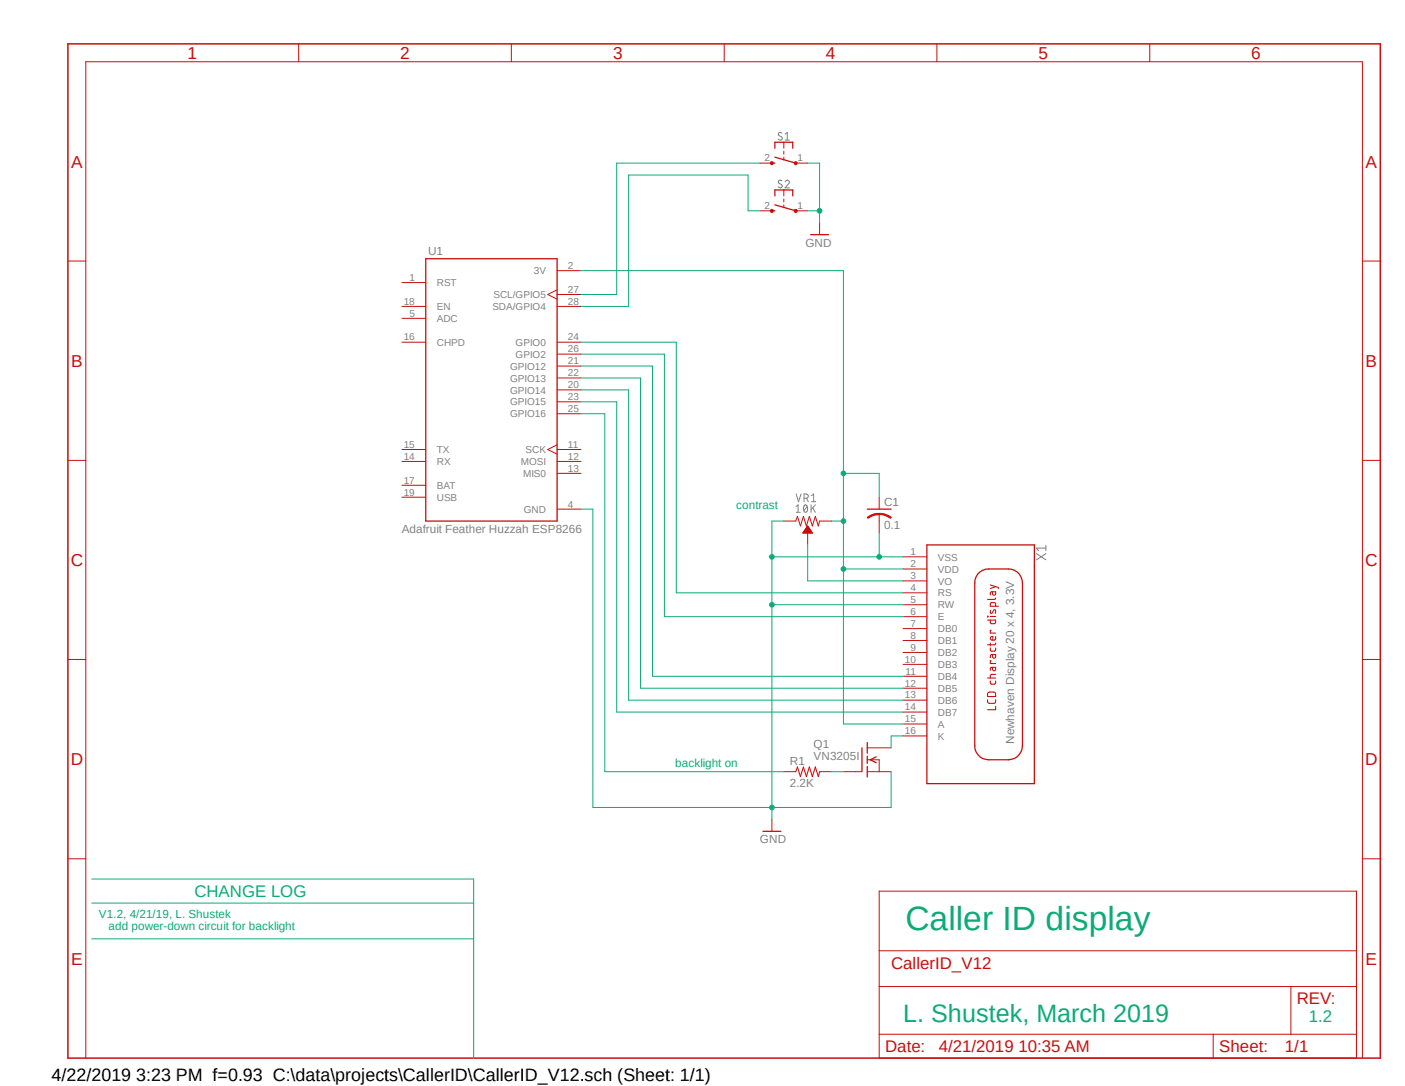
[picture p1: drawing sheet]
<svg xmlns="http://www.w3.org/2000/svg" width="279mm" height="216mm" viewBox="0 0 279 216" stroke-linecap="round" stroke-linejoin="round" font-family="sans-serif">
<path d="M13 8.4l261.8 202.5M274.8 8.4l-261.8 202.5" fill="none" stroke="#fff" stroke-width=".2"/>
<g fill="none" stroke="#808080" stroke-width=".2">
<path d="M155.5 26.5a.42 .42 0 0 0-.4-.2 .42 .42 0 0 0-.3 .4l.1 .3 .5 .2a.34 .34 0 0 1 .2 .4 .34 .34 0 0 1-.4 .3l-.5-.3M155.5 35.9a.42 .42 0 0 0-.4-.1 .42 .42 0 0 0-.3 .4l.1 .2 .5 .3a.34 .34 0 0 1 .2 .4 .34 .34 0 0 1-.4 .2l-.5-.2M156.1 36.2a.41 .41 0 0 1 .6-.4 .41 .41 0 0 1 .1 .7l-.7 .8h.9M156.1 26.7l.4-.4v1.6M156.1 27.9h.9M158.3 98.2l.5 1.5 .5-1.5M159.9 99.1h.4a.42 .42 0 0 0 .4-.5 .42 .42 0 0 0-.4-.4h-.4v1.5M160.4 99.1l.3 .6M161.4 98.6l.4-.4v1.5M161.4 99.7h.8M158.3 100.7l.4-.3v1.5M158.3 101.9h.8"/>
<path d="M160 100.4h.2a.86 .86 0 0 1 0 1.5 .93 .93 0 0 1-.2-1.5zM160.5 100.7l-.6 .8M161.3 100.4v1.5M161.6 101l.5 .9M162.1 100.4l-.8 .9M206.1 110.1l1.9 1.2M208 110.1l-1.9 1.2M208 109h-1.9l.4 .5M208 108.4v1.1"/>
</g>
<path d="M13.5 8.7h261v201.7h-261z" fill="none" stroke="#c90d0c" stroke-width=".3"/>
<g fill="none" stroke="#c90d0c" stroke-width=".2">
<path d="M59.4 8.7v3.6M101.7 8.7v3.6M144 8.7v3.6M186.3 8.7v3.6M228.6 8.7v3.6M13.5 51.9h3.6M163 44.3v2.4M270.9 51.9h3.6M13.5 91.5h3.6M270.9 91.5h3.6M174.8 102.2v1.4M179.6 117.9h4.7"/>
<path d="M179.6 115.5h4.7M179.6 113.1h4.7M179.6 110.7h4.7M13.5 131.1h3.6M179.6 139.2h4.7M179.6 136.8h4.7M179.6 134.5h4.7M179.6 132.1h4.7M179.6 129.7h4.7M179.6 127.3h4.7M179.6 125h4.7M179.6 122.6h4.7"/>
<path d="M179.6 120.2h4.7M270.9 131.1h3.6M179.6 146.3h4.7M179.6 143.9h4.7M179.6 141.6h4.7M13.5 170.7h3.6M153.5 162.9v2.4M174.8 177.2h94.9v33.2h-94.9zM270.9 170.7h3.6M174.8 196.1h94.9M174.8 189h94.9M256.7 196.1v9.5"/>
<path d="M17.1 210.4v-198.1h253.8v198.1M174.8 205.6h94.9M241.3 205.6v4.8"/>
</g>
<path d="M161.2 46.7h3.6M172.5 101.2h4.7M184.3 108.3h21.4v47.5h-21.4zM194.4 114.1a2.73 2.73 0 0 1 2.2-1h3.9a2.77 2.77 0 0 1 2.8 2.8v32.4a2.85 2.85 0 0 1-2.8 2.7h-3.9a2.71 2.71 0 0 1-2.8-2.7v-32.4l.1-.6zM151.7 165.3h3.6" fill="none" stroke="#c90d0c" stroke-width=".25"/>
<g fill="none" stroke="#c90d0c" stroke-width=".21">
<path d="M196.9 116.3l1.6 .5v.2M197.4 117.6v.6h.6v-.6h-.8l-.2 .2-.1 .5M198 118.9l-.3 .3h-1.3M198 116.6l-1.1 .4M196.4 139.1v.6l.4 .1h1l.2-.7M196.4 123.3h1.6l-.1 .6-.8 .1-.2-.7M196.4 122.5l.1 .1zM196.4 134.8h1.6M196.6 137.6a1.3 1.3 0 0 1 1.4 .2v.7h-1.6v-.7zM196.9 135.4l.1 .5 .2 .1 .7-.1 .1-.5M196.9 128.8l.1 .5 .2 .2 .7-.1 .1-.6M196.9 127.8v.6"/>
<path d="M196.9 122.6h1.1M197 121.3l-.1 .4 .2 .3 .7-.8a.56 .56 0 0 1 .1 .8M197.1 125.3h-.2v.6h1.1M197.1 131.4h-.2v.5h1.1M197.4 132.7v.4l.2 .2 .4-.1v-.5h-.9l-.2 .6M197.4 130.1v.5l.2 .3 .4-.2v-.6h-.8l-.2 .2-.1 .5M198 134.1l-1 .1-.1 .6M198 127.8l-.1 .4h-1.5M198 126.5l-.1 .7h-.8a.38 .38 0 0 1-.1-.5 .38 .38 0 0 1 .4-.2v.8M198 120.5l-.1-.7-.9 .1-.1 .6h1.6M198 140.4v.7h-1.6"/>
</g>
<path d="M174.8 102.1a3.5 3.5 0 0 1 2.4 .8l-.1 .1a4 4 0 0 0-2.3-.7z" fill-rule="evenodd" fill="#c90d0c"/>
<path d="M174.8 102.1a3.5 3.5 0 0 1 2.4 .8l-.1 .1a4 4 0 0 0-2.3-.7z" fill="none" stroke="#c90d0c" stroke-width=".2"/>
<path d="M172.5 102.9a3.4 3.4 0 0 1 2.3-.8v.2a3.6 3.6 0 0 0-2.2 .7z" fill-rule="evenodd" fill="#c90d0c"/>
<path d="M155.9 28.3v1.2M155.9 30.1v.5M155.9 31.2v.6M174.8 98.8v2.4M172.5 102.9a3.4 3.4 0 0 1 2.3-.8v.2a3.6 3.6 0 0 0-2.2 .7zM174.8 103.6v2.4" fill="none" stroke="#c90d0c" stroke-width=".2"/>
<path d="M153.5 32.4h.6M154.1 29.5v-1.2h3.5v1.2M154.1 31.2l4.1 1.2" fill="none" stroke="#c90d0c" stroke-width=".25"/>
<path d="M158 32.2h.5v.4l-.3 .2-.2-.2z" fill-rule="evenodd" fill="#c90d0c"/>
<path d="M158 32.2h.5v.4l-.3 .2-.2-.2z" fill="none" stroke="#c90d0c" stroke-width=".2"/>
<circle cx="153.5" cy="32.4" r=".31" fill="#c90d0c"/>
<g fill="none" stroke="#c90d0c" stroke-width=".2">
<path d="M151.1 32.4h2.4M155.9 37.8v1.1M155.9 39.5v.6M158.2 32.4h2.4M155.9 40.7v.6"/>
<circle cx="153.5" cy="32.4" r=".31"/>
</g>
<path d="M154.1 38.9v-1.1h3.5v1.1M153.5 41.9h.6M154.1 40.7l4.1 1.2" fill="none" stroke="#c90d0c" stroke-width=".25"/>
<path d="M158 41.7h.5v.5h-.5z" fill-rule="evenodd" fill="#c90d0c"/>
<path d="M158 41.7h.5v.5h-.5z" fill="none" stroke="#c90d0c" stroke-width=".2"/>
<path d="M153.3 41.7h.4v.5h-.4l-.1-.3z" fill-rule="evenodd" fill="#c90d0c"/>
<g fill="none" stroke="#c90d0c" stroke-width=".2">
<path d="M79.9 56.2h4.8M110.8 53.8h4.7M110.8 57.6l-1.9 .9 1.9 1M110.8 58.5h4.7M151.1 41.9h2.4M153.3 41.7h.4v.5h-.4l-.1-.3zM158.2 41.9h2.4M79.9 63.3h4.8M79.9 60.9h4.8M79.9 68h4.8M110.8 60.9h4.7M110.8 77.5h4.7"/>
<path d="M110.8 72.8h4.7M110.8 75.1h4.7M110.8 79.9h4.7M110.8 70.4h4.7M110.8 68h4.7M79.9 96.5h4.8M79.9 89.4h4.8M79.9 91.7h4.8M79.9 98.8h4.8M110.8 82.3h4.7M110.8 89.4h4.7M110.8 91.7h4.7"/>
<path d="M110.8 94.1h4.7M110.8 88.4l-1.9 1 1.9 .9M110.8 101.2h4.7M155.9 103.6h2.3l.4-.9 .6 1.9 .6-1.9 .6 1.9 .6-1.9 .5 1.9 .6-1.9 .6 1.9 .3-1h2.4M159.7 105.9h1.8M159.8 105.8h1.6M159.8 105.7h1.6M159.9 105.6h1.4M160 105.5h1.2M160 105.4h1.2M160.1 105.3h1M160.1 105.2h1"/>
<path d="M160.2 105.2h.8M160.2 105.1h.8M160.4 104.9h.5M160.4 104.9h.4M160.4 104.8h.3M160.5 104.7h.2M160.6 104.6h.1M160.6 106v2.3M160.6 104.6l.9 1.4h-1.9zM155.9 153.4h2.3M163 153.4h2.4M167.7 153.4h3.6"/>
<path d="M172.5 153.4h4.7M172.5 151h2.3v2.4M172.5 148.7h4.7"/>
</g>
<path d="M84.7 51.4h26.1v52.2h-26.1zM171.4 148.7v4.7M172.5 147.6v2.1M172.5 150.3v1.5M172.5 152.4v2.1M174.2 150.5l-1.1 .5 1.1 .6" fill="none" stroke="#c90d0c" stroke-width=".25"/>
<path d="M158.2 153.4l.4-.9 .6 1.9 .6-1.9 .6 1.9 .6-1.9 .5 1.9 .6-1.9 .6 1.9 .3-1" fill="none" stroke="#c90d0c" stroke-width=".21"/>
<path d="M160.6 108.3v7.2h19M165.4 103.6h2.3v9.5h11.9" fill="none" stroke="#0dab76" stroke-width=".2"/>
<circle cx="167.7" cy="103.6" r=".46" fill="#0dab76"/>
<g fill="none" stroke="#0dab76" stroke-width=".2">
<path d="M174.8 98.8v-4.7h-7.1v9.5"/>
<circle cx="167.7" cy="103.6" r=".46"/>
</g>
<circle cx="167.7" cy="94.1" r=".46" fill="#0dab76"/>
<g fill="none" stroke="#0dab76" stroke-width=".2">
<path d="M115.5 53.8h52.2v40.3M167.7 113.1v30.8"/>
<circle cx="167.7" cy="94.1" r=".46"/>
</g>
<circle cx="167.7" cy="113.1" r=".46" fill="#0dab76"/>
<g fill="none" stroke="#0dab76" stroke-width=".2">
<path d="M160.6 32.4h2.4v11.9M160.6 41.9h2.4M167.7 143.9h11.9"/>
<circle cx="167.7" cy="113.1" r=".46"/>
</g>
<circle cx="163" cy="41.9" r=".46" fill="#0dab76"/>
<g fill="none" stroke="#0dab76" stroke-width=".2">
<path d="M153.5 110.7h26.1M155.9 103.6h-2.4v16.6h26.1"/>
<circle cx="163" cy="41.9" r=".46"/>
</g>
<circle cx="153.5" cy="110.7" r=".46" fill="#0dab76"/>
<g fill="none" stroke="#0dab76" stroke-width=".2">
<path d="M153.5 120.2v40.3"/>
<circle cx="153.5" cy="110.7" r=".46"/>
</g>
<circle cx="153.5" cy="120.2" r=".46" fill="#0dab76"/>
<g fill="none" stroke="#0dab76" stroke-width=".2">
<path d="M153.5 160.5v2.4"/>
<circle cx="153.5" cy="120.2" r=".46"/>
</g>
<circle cx="153.5" cy="160.5" r=".46" fill="#0dab76"/>
<g fill="none" stroke="#0dab76" stroke-width=".2">
<path d="M174.8 106v4.7"/>
<circle cx="153.5" cy="160.5" r=".46"/>
</g>
<circle cx="174.8" cy="110.7" r=".46" fill="#0dab76"/>
<g fill="none" stroke="#0dab76" stroke-width=".2">
<path d="M151.1 32.4h-28.5v26.1h-7.1M151.1 41.9h-2.3v-7.1h-23.8v26.1h-9.5M115.5 77.5h9.5v61.7h54.6M115.5 79.9h7.1v61.7h57M115.5 75.1h11.9v61.7h52.2M115.5 72.8h14.3v61.7h49.8M115.5 70.4h16.6v52.2h47.5M115.5 68h19v49.9h45.1M115.5 82.3h4.8v71.1h35.6M115.5 101.2h2.4v59.3h59.3v-7.1M165.4 153.4h2.3M179.6 146.3h-2.4v2.4"/>
<path d="M18.2 174.8h76v35.6M18.2 179.5h76M18.2 186.6h76"/>
<circle cx="174.8" cy="110.7" r=".46"/>
</g>
<text font-size="6.7" fill="#0dab76" x="180" y="185">Caller ID display</text>
<text font-size="5" fill="#0dab76" x="179.6" y="203.2">L. Shustek, March 2019</text>
<text font-size="3.6" x="10.2" y="214.9">4/22/2019 3:23 PM f=0.93 C:\data\projects\CallerID\CallerID_V12.sch (Sheet: 1/1)</text>
<g font-size="3.4" fill="#c90d0c">
<text x="37.3" y="11.7">1</text>
<text x="79.6" y="11.7">2</text>
<text x="121.9" y="11.7">3</text>
<text x="164.2" y="11.7">4</text>
<text x="206.5" y="11.7">5</text>
<text x="248.8" y="11.7">6</text>
<text x="14.1" y="33.3">A</text>
<text x="271.6" y="33.3">A</text>
<text x="14.1" y="72.9">B</text>
<text x="271.6" y="72.9">B</text>
<text x="14.1" y="112.6">C</text>
<text x="271.5" y="112.6">C</text>
<text x="14.1" y="152.1">D</text>
<text x="271.5" y="152.1">D</text>
<text x="14.1" y="191.8">E</text>
<text x="271.6" y="191.8">E</text>
</g>
<g font-size="3.3" fill="#0dab76">
<text x="38.7" y="178.3">CHANGE LOG</text>
<text x="260.3" y="203.2">1.2</text>
</g>
<g font-size="3.3" fill="#c90d0c">
<text x="177.2" y="192.6">CallerID_V12</text>
<text x="257.9" y="199.7">REV:</text>
<text x="176" y="209.2">Date:</text>
<text x="186.7" y="209.2">4/21/2019 10:35 AM</text>
<text x="242.5" y="209.2">Sheet:</text>
<text x="255.5" y="209.2">1/1</text>
</g>
<g font-size="2.3" fill="#808080">
<text x="85.1" y="50.7">U1</text>
<text x="160.1" y="49.1">GND</text>
<text x="175.8" y="100.6">C1</text>
<text x="79.9" y="106">Adafruit Feather Huzzah ESP8266</text>
<text x="175.8" y="105.2">0.1</text>
<text x="161.8" y="148.7">Q1</text>
<text x="201.7" y="147.9" transform="rotate(-90 201.7 147.9)">Newhaven Display 20 x 4, 3.3V</text>
<text x="157.1" y="152">R1</text>
<text x="161.8" y="151">VN3205I</text>
<text x="157.1" y="156.5">2.2K</text>
<text x="151.1" y="167.6">GND</text>
</g>
<g font-size="2.3" fill="#0dab76">
<text x="146.4" y="101.2">contrast</text>
<text x="134.3" y="152.5">backlight on</text>
<text x="19.7" y="182.5">V1.2, 4/21/19, L. Shustek</text>
<text x="21.6" y="185">add power-down circuit for backlight</text>
</g>
<g font-size="2" fill="#808080">
<text x="152.1" y="32.1">2</text>
<text x="158.6" y="32.1">1</text>
<text x="152.1" y="41.6">2</text>
<text x="158.6" y="41.6">1</text>
<text x="112.9" y="53.5">2</text>
<text x="81.4" y="55.8">1</text>
<text x="86.9" y="56.9">RST</text>
<text x="98.1" y="59.3">SCL/GPIO5</text>
<text x="106.2" y="54.5">3V</text>
<text x="112.9" y="58.2">27</text>
<text x="80.3" y="60.6">18</text>
<text x="81.4" y="62.9">5</text>
<text x="86.9" y="64">ADC</text>
<text x="86.9" y="61.6">EN</text>
<text x="97.9" y="61.6">SDA/GPIO4</text>
<text x="112.9" y="60.6">28</text>
<text x="80.3" y="67.7">16</text>
<text x="86.9" y="68.7">CHPD</text>
<text x="102.5" y="71.1">GPIO2</text>
<text x="102.5" y="68.7">GPIO0</text>
<text x="112.9" y="70.1">26</text>
<text x="112.9" y="67.7">24</text>
<text x="101.4" y="73.5">GPIO12</text>
<text x="101.4" y="75.9">GPIO13</text>
<text x="112.9" y="77.2">20</text>
<text x="112.9" y="72.4">21</text>
<text x="112.9" y="74.8">22</text>
<text x="101.4" y="83">GPIO16</text>
<text x="101.4" y="78.2">GPIO14</text>
<text x="101.4" y="80.6">GPIO15</text>
<text x="112.9" y="81.9">25</text>
<text x="112.9" y="79.5">23</text>
<text x="80.3" y="89">15</text>
<text x="112.9" y="89">11</text>
<text x="80.3" y="91.4">14</text>
<text x="86.9" y="90.1">TX</text>
<text x="86.9" y="92.5">RX</text>
<text x="103.5" y="92.5">MOSI</text>
<text x="104" y="94.8">MIS0</text>
<text x="104.5" y="90.1">SCK</text>
<text x="112.9" y="91.4">12</text>
<text x="112.9" y="93.8">13</text>
<text x="80.3" y="96.1">17</text>
<text x="80.3" y="98.5">19</text>
<text x="86.9" y="97.2">BAT</text>
<text x="86.9" y="99.6">USB</text>
<text x="104.1" y="102">GND</text>
<text x="112.9" y="100.9">4</text>
<text x="181.1" y="112.8">2</text>
<text x="181.1" y="110.4">1</text>
<text x="186.5" y="113.8">VDD</text>
<text x="186.5" y="111.5">VSS</text>
<text x="181.1" y="119.9">5</text>
<text x="181.1" y="117.5">4</text>
<text x="181.1" y="115.1">3</text>
<text x="186.5" y="118.6">RS</text>
<text x="186.5" y="116.2">VO</text>
<text x="181.1" y="124.6">7</text>
<text x="181.1" y="122.3">6</text>
<text x="186.5" y="125.7">DB0</text>
<text x="186.5" y="123.3">E</text>
<text x="186.5" y="120.9">RW</text>
<text x="180" y="131.7">10</text>
<text x="181.1" y="129.4">9</text>
<text x="181.1" y="127">8</text>
<text x="186.5" y="130.4">DB2</text>
<text x="186.5" y="128.1">DB1</text>
<text x="180" y="136.5">12</text>
<text x="180.1" y="134.1">11</text>
<text x="186.5" y="137.5">DB5</text>
<text x="186.5" y="135.2">DB4</text>
<text x="186.5" y="132.8">DB3</text>
<text x="180" y="143.6">15</text>
<text x="180" y="141.2">14</text>
<text x="180" y="138.9">13</text>
<text x="186.5" y="142.3">DB7</text>
<text x="186.5" y="139.9">DB6</text>
<text x="180" y="146">16</text>
<text x="186.5" y="147">K</text>
<text x="186.5" y="144.7">A</text>
</g>
</svg>
